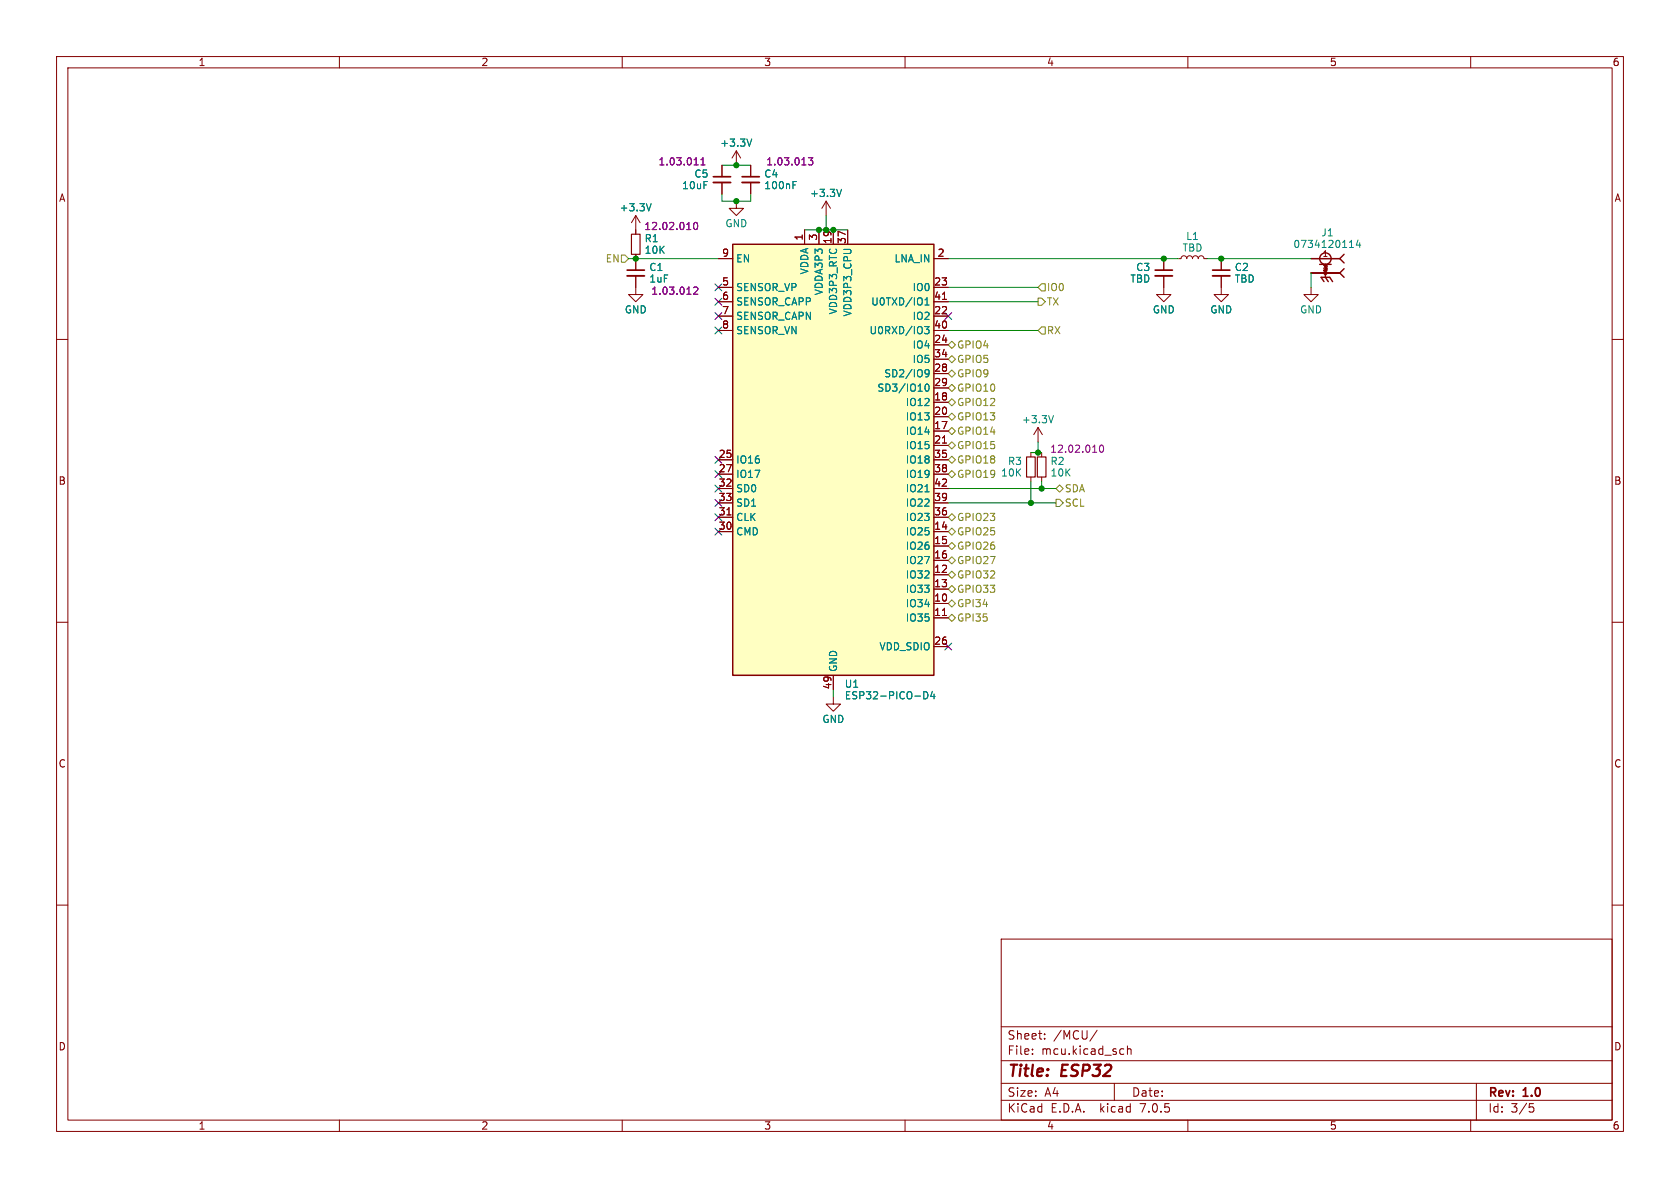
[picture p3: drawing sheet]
<svg xmlns="http://www.w3.org/2000/svg" width="297mm" height="210mm" viewBox="0 0 297 210" stroke-linecap="round" stroke-linejoin="round" font-family="sans-serif">
<g fill="none" stroke="#840000" stroke-width=".18">
<path d="M10 10h277v190h-277zM12 12h273v186h-273zM60 10v2M110 10v2M160 10v2M210 10v2M260 10v2M112.4 38.1v3.3M112.4 38.1l-.8 1.3M112.4 38.1l.8 1.3M127.6 29.2v2M127.6 32.3v2"/>
<path d="M130.2 35.6v1.2h1.2l-1.2 1.3-1.3-1.3h1.3M130.2 26.7l-.8 1.2M130.2 26.7v2.5M130.2 26.7l.7 1.2M132.7 29.2v2M132.7 32.3v2M146 35.6l-.7 1.2M146 35.6v2.5M146 35.6l.8 1.2M10 60h2M112.4 48.8v3.3h1.3l-1.3 1.2-1.3-1.2h1.3M112.4 45v2.8"/>
<path d="M127 45.7h2.5M127 55.9h2.5M127 50.8h2.5M127 58.4h2.5M127 53.3h2.5M142.2 40.6v2.6M144.8 40.6v2.6M147.3 40.6v2.6M149.9 40.6v2.6M165.1 45.7h2.5M165.1 55.9h2.5M165.1 50.8h2.5"/>
<path d="M165.1 58.4h2.5M165.1 53.3h2.5M166.6 52.9h.7M205.7 48.8v3.3h1.3l-1.3 1.2-1.2-1.2h1.2M205.7 45.7v2.1M208.3 45.7h.5l.1-.3 .4-.2 .4 .2 .1 .3 .2-.3 .3-.2 .4 .2 .1 .3 .2-.3 .3-.2 .4 .2 .1 .3 .2-.3 .4-.2 .3 .2 .2 .3h.5M215.9 48.8v3.3h1.3l-1.3 1.2-1.3-1.2h1.3M215.9 45.7v2.1M231.8 50.8v1.3h1.2l-1.2 1.2-1.3-1.2h1.3M231.8 45.7h5.1M231.8 48.3h5.1M285 60h2"/>
<path d="M165.1 76.2h2.5M165.1 71.1h2.5M165.1 73.7h2.5M165.1 78.7h2.5M165.1 61h2.5M165.1 66h2.5M165.1 68.6h2.5M165.1 63.5h2.5M166.6 78.3h.7M183.5 75.6l-.7 1.2M183.5 75.6v2.5M183.5 75.6l.8 1.2"/>
<path d="M127 94h2.5M127 81.3h2.5M127 83.8h2.5M127 91.4h2.5M127 86.4h2.5M127 88.9h2.5M128.5 91h.7M165.1 94h2.5M165.1 96.5h2.5M165.1 99.1h2.5M165.1 81.3h2.5M165.1 83.8h2.5"/>
<path d="M165.1 91.4h2.5M165.1 86.4h2.5M165.1 88.9h2.5M182.2 80v.8M182.2 84.3v.8M184.1 80v.8M184.1 84.3v.8M10 110h2M147.3 119.4v2.5M165.1 106.7h2.5M165.1 109.2h2.5M165.1 101.6h2.5"/>
<path d="M165.1 104.1h2.5M165.1 114.3h2.5M166.6 108.8h.7M285 110h2M147.3 123.2v1.3h1.3l-1.3 1.2-1.3-1.2h1.3M10 160h2M285 160h2M177 166h108v32h-108zM60 198v2M110 198v2M160 198v2M177 194.5h108"/>
<path d="M177 191.5h108M177 187.5h108M177 181.5h108M182.5 186.3v.1M182.5 185.5v.1M184.7 183.6v.1M184.7 182.8v.1M194 182.1l-1.3 2M197 191.5v3M198.2 185.4l.5 .1M198.7 186.3l-.5 .1M199.3 185.5l.2-.1 .4 .1 .1 .9"/>
<path d="M199.3 184.9v1.5M210 198v2M260 198v2M261 191.5v6.5M270.4 195.1h.7M270.5 195.7h.4l.3 .3-.2 .5-.5 .1"/>
</g>
<path d="M126.1 32.3h3.1M131.2 32.3h3M110.9 48.8h3M204.2 48.8h3.1M214.4 48.8h3" fill="none" stroke="#840000" stroke-width=".33"/>
<path d="M126.1 31.2h3.1M131.2 31.2h3M110.9 47.8h3M204.2 47.8h3.1M214.4 47.8h3" fill="none" stroke="#840000" stroke-width=".3"/>
<path d="M122.7 39.4l.2-.1a.68 .68 0 0 1 .5 .6 .68 .68 0 0 1-.5 .7l-.2-.1-.1-.4zM123.9 29.2h.7M123.9 28.2l.4-.3v1.3M142.9 27.9h.8l-.4 .5 .3 .1v.5l-.2 .2-.5-.2M122.6 50.9l.5-.2 .3 .4-.8 .9h.8M194.5 78.8l.2-.1a.68 .68 0 0 1 .4 .6 .68 .68 0 0 1-.4 .7l-.2-.2-.1-.3z" fill="none" stroke="#840084" stroke-width=".18"/>
<path d="M111.6 41.4h1.6v3.6h-1.6zM181.5 80.8h1.5v3.5h-1.5zM183.4 80.8h1.5v3.5h-1.5z" fill="none" stroke="#840000" stroke-width=".2"/>
<g fill="none" stroke="#008484" stroke-width=".18">
<path d="M115.1 36l-.4 1.3M132.9 24.6l-.4 1.2M140.2 32.1h.6M148.8 33.5l-.5 1.2M163.5 57.7h.7l-.4 .5 .4 .1v.6l-.2 .1-.5-.1M163.5 53.9h.7M163.5 53l.4-.4v1.3M238.6 43.8h.7M240.1 42.4l-.3 .9h.8M240.4 42.9v.9M163.6 65.5l.2-.2 .4 .2a.84 .84 0 0 1-.3 1.1h-.3M163.6 68l.2-.1a.68 .68 0 0 1 .5 .6 .68 .68 0 0 1-.5 .7l-.2-.2-.1-.3z"/>
<path d="M164.2 65.9l-.2 .2-.4-.1M186.2 73.5l-.4 1.2M163.5 86.9h.7M163.3 122.3a.64 .64 0 0 1 .7 .6 .64 .64 0 0 1-.7 .6zM164.8 122.2l-.3 .9h.8M165.1 122.7v.8"/>
</g>
<path d="M129.5 43.2h35.6v76.2h-35.6z" fill="#ffffc2" stroke="#ffffc2" stroke-width=".18"/>
<g fill="none" stroke="#840000" stroke-width=".25">
<path d="M129.5 43.2h35.6v76.2h-35.6zM231.8 48.3h5.1M231.8 45.7h5.1M234.1 49.8l-.5-.8h1.5l.5 .8M234.3 46.7h1M234.3 48.3v.7l.5 .8M236.9 48.3l.7 .7M236.9 45.7l.7 .8M237.6 47.5l-.7 .8M237.6 45l-.7 .7"/>
<circle cx="234.3" cy="45.7" r="1.02"/>
</g>
<g fill="none" stroke="#848400" stroke-width=".18">
<path d="M109.9 45.1h.6l.6 .6-.6 .7h-.6zM183.5 52.7h.6l.7 .6-.7 .7h-.6zM183.5 50.8l.6-.6h.7v1.2h-.7zM183.5 58.4l.6-.6h.7v1.3h-.7zM167.6 66l.7-.6 .6 .6-.6 .7zM167.6 68.6l.7-.7 .6 .7-.6 .6zM167.6 76.2l.7-.6 .6 .6-.6 .6zM167.6 78.7l.7-.6 .6 .6-.6 .7zM167.6 73.7l.7-.7 .6 .7-.6 .6zM167.6 71.1l.7-.6 .6 .6-.6 .7zM167.6 61l.7-.7 .6 .7-.6 .6zM168.3 62.9l.6 .6-.6 .6-.7-.6z"/>
<path d="M167.6 99.1l.7-.7 .6 .7-.6 .6zM167.6 91.4l.7-.6 .6 .6-.6 .7zM167.6 94l.7-.7 .6 .7-.6 .6zM167.6 81.3l.7-.7 .6 .7-.6 .6zM167.6 96.5l.7-.6 .6 .6-.6 .7zM167.6 83.8l.7-.6 .6 .6-.6 .7zM186.7 86.4l.6-.7 .7 .7-.7 .6zM186.7 88.3h.6l.7 .6-.7 .6h-.6zM167.6 104.1l.7-.6 .6 .6-.6 .7zM167.6 106.7l.7-.7 .6 .7-.6 .6zM168.3 108.6l.6 .6-.6 .7-.7-.7zM168.3 101l.6 .6-.6 .6-.7-.6z"/>
</g>
<g fill="none" stroke="#008400" stroke-width=".18">
<path d="M127.6 34.3v1.3h5.1v-1.3M127.6 29.2h5.1M146 38.1v2.5M111.1 45.7h15.9M142.2 40.6h7.7M167.6 45.7h40.7M167.6 53.3h15.9M167.6 50.8h15.9M167.6 58.4h15.9M213.4 45.7h18.4M231.8 48.3v2.5M183.5 78.1v1.9"/>
<path d="M167.6 86.4h19.1M167.6 88.9h19.1M182.2 85.1v3.8M182.2 80h1.9M184.1 85.1v1.3M147.3 121.9v1.3"/>
</g>
<g fill="none" stroke="#000084" stroke-width=".18">
<path d="M126.4 55.3l1.2 1.2M126.4 50.2l1.2 1.2M126.4 52.7l1.2 1.2M126.4 57.8l1.2 1.2M127.6 55.3l-1.2 1.2M127.6 50.2l-1.2 1.2M127.6 52.7l-1.2 1.2M127.6 57.8l-1.2 1.2M167 55.3l1.2 1.2M168.2 55.3l-1.2 1.2M126.4 90.8l1.2 1.2M126.4 80.7l1.2 1.2"/>
<path d="M126.4 93.4l1.2 1.2M126.4 88.3l1.2 1.2M126.4 85.8l1.2 1.2M126.4 83.2l1.2 1.2M127.6 90.8l-1.2 1.2M127.6 80.7l-1.2 1.2M127.6 93.4l-1.2 1.2M127.6 88.3l-1.2 1.2M127.6 85.8l-1.2 1.2M127.6 83.2l-1.2 1.2M167 113.7l1.2 1.2M168.2 113.7l-1.2 1.2"/>
</g>
<g fill="#008400" stroke="#008400" stroke-width=".18">
<circle cx="130.2" cy="29.2" r=".46"/>
<circle cx="147.3" cy="40.6" r=".46"/>
<circle cx="130.2" cy="35.6" r=".46"/>
<circle cx="112.4" cy="45.7" r=".46"/>
<circle cx="144.8" cy="40.6" r=".46"/>
<circle cx="146" cy="40.6" r=".46"/>
<circle cx="183.5" cy="80" r=".46"/>
<circle cx="182.2" cy="88.9" r=".46"/>
<circle cx="205.7" cy="45.7" r=".46"/>
<circle cx="215.9" cy="45.7" r=".46"/>
<circle cx="184.1" cy="86.4" r=".46"/>
</g>
<g font-size="2.8" fill="#840000">
<text x="178" y="190.8">Title:</text>
<text x="187.5" y="190.8">ESP32</text>
</g>
<g font-size="2.1" fill="#840000">
<text x="178" y="183.9">Sheet:</text>
<text x="186.2" y="183.9">/MCU/</text>
<text x="178" y="186.6">File:</text>
<text x="184" y="186.6">mcu.kicad_sch</text>
<text x="178" y="196.8">KiCad</text>
<text x="178" y="194">Size:</text>
<text x="184.6" y="194">A4</text>
<text x="185.7" y="196.8">E.D.A.</text>
<text x="194.4" y="196.8">kicad</text>
<text x="200" y="194">Date:</text>
<text x="201.5" y="196.8">7.0.5</text>
<text x="263" y="194.2">Rev:</text>
<text x="263" y="196.8">Id:</text>
<text x="267" y="196.8">3/5</text>
<text x="269.2" y="194.2">1.0</text>
</g>
<g font-size="1.8" fill="#840000">
<text x="35" y="11.8">1</text>
<text x="85" y="11.8">2</text>
<text x="135" y="11.8">3</text>
<text x="185" y="11.8">4</text>
<text x="235" y="11.8">5</text>
<text x="285" y="11.8">6</text>
<text x="10.4" y="35.8">A</text>
<text x="285.4" y="35.8">A</text>
<text x="127.6" y="45.5">9</text>
<text x="142" y="42.6" transform="rotate(-90 142 42.6)">1</text>
<text x="144.5" y="42.6" transform="rotate(-90 144.5 42.6)">3</text>
<text x="147.1" y="43.2" transform="rotate(-90 147.1 43.2)">19</text>
<text x="149.6" y="43.2" transform="rotate(-90 149.6 43.2)">37</text>
<text x="165.7" y="45.5">2</text>
<text x="127.6" y="50.5">5</text>
<text x="127.6" y="53.1">6</text>
<text x="165.1" y="50.5">23</text>
<text x="165.1" y="53.1">41</text>
<text x="127.6" y="55.6">7</text>
<text x="127.6" y="58.2">8</text>
<text x="165.1" y="55.6">22</text>
<text x="165.1" y="58.2">40</text>
<text x="165.1" y="60.7">24</text>
<text x="165.1" y="65.8">28</text>
<text x="165.1" y="63.2">34</text>
<text x="165.1" y="70.9">18</text>
<text x="165.1" y="68.3">29</text>
<text x="165.1" y="75.9">17</text>
<text x="165.1" y="73.4">20</text>
<text x="127" y="81">25</text>
<text x="127" y="83.6">27</text>
<text x="165.1" y="78.5">21</text>
<text x="165.1" y="81">35</text>
<text x="165.1" y="83.6">38</text>
<text x="10.3" y="85.8">B</text>
<text x="127" y="86.1">32</text>
<text x="127" y="88.6">33</text>
<text x="165.1" y="88.6">39</text>
<text x="165.1" y="86.1">42</text>
<text x="285.3" y="85.8">B</text>
<text x="127" y="93.7">30</text>
<text x="127" y="91.2">31</text>
<text x="165.1" y="93.7">14</text>
<text x="165.1" y="91.2">36</text>
<text x="165.1" y="101.3">12</text>
<text x="165.1" y="96.3">15</text>
<text x="165.1" y="98.8">16</text>
<text x="165.1" y="106.4">10</text>
<text x="165.1" y="103.9">13</text>
<text x="165.1" y="109">11</text>
<text x="165.1" y="114">26</text>
<text x="147.1" y="121.9" transform="rotate(-90 147.1 121.9)">49</text>
<text x="10.3" y="135.8">C</text>
<text x="285.3" y="135.8">C</text>
<text x="10.3" y="185.8">D</text>
<text x="285.3" y="185.8">D</text>
<text x="35" y="199.8">1</text>
<text x="85" y="199.8">2</text>
<text x="135" y="199.8">3</text>
<text x="185" y="199.8">4</text>
<text x="235" y="199.8">5</text>
<text x="285" y="199.8">6</text>
</g>
<g font-size="1.8" fill="#840084">
<text x="116.4" y="29.4">1.03.011</text>
<text x="135.4" y="29.4">1.03.013</text>
<text x="113.8" y="40.8">12.02.010</text>
<text x="114.7" y="50.1">1uF</text>
<text x="115.1" y="52.3">1.03.012</text>
<text x="185.6" y="80.2">12.02.010</text>
</g>
<g font-size="1.8" fill="#008484">
<text x="127.3" y="26.1">+3.3V</text>
<text x="120.5" y="33.6">10uF</text>
<text x="122.7" y="31.6">C5</text>
<text x="135" y="31.6">C4</text>
<text x="135" y="33.6">100nF</text>
<text x="143.1" y="35">+3.3V</text>
<text x="109.5" y="37.5">+3.3V</text>
<text x="128.2" y="40.3">GND</text>
<text x="233.5" y="41.9">J1</text>
<text x="113.9" y="43">R1</text>
<text x="113.9" y="45">10K</text>
<text x="130" y="46.5">EN</text>
<text x="158.1" y="46.5">LNA_IN</text>
<text x="209" y="44.6">TBD</text>
<text x="209.6" y="42.6">L1</text>
<text x="228.6" y="44">0734120114</text>
<text x="114.7" y="48.1">C1</text>
<text x="130" y="51.6">SENSOR_VP</text>
<text x="143.1" y="48.5" transform="rotate(-90 143.1 48.5)">VDDA</text>
<text x="145.6" y="52.2" transform="rotate(-90 145.6 52.2)">VDDA3P3</text>
<text x="161.3" y="51.6">IO0</text>
<text x="199.8" y="50.1">TBD</text>
<text x="200.8" y="48.1">C3</text>
<text x="218.2" y="48.1">C2</text>
<text x="218.2" y="50.1">TBD</text>
<text x="110.4" y="55.6">GND</text>
<text x="130" y="54.2">SENSOR_CAPP</text>
<text x="130" y="56.7">SENSOR_CAPN</text>
<text x="130" y="59.2">SENSOR_VN</text>
<text x="148.1" y="55.6" transform="rotate(-90 148.1 55.6)">VDD3P3_RTC</text>
<text x="150.7" y="56" transform="rotate(-90 150.7 56)">VDD3P3_CPU</text>
<text x="153.7" y="59.2">U0RXD/IO3</text>
<text x="154" y="54.2">U0TXD/IO1</text>
<text x="161.3" y="56.7">IO2</text>
<text x="203.7" y="55.6">GND</text>
<text x="213.9" y="55.6">GND</text>
<text x="229.8" y="55.6">GND</text>
<text x="161.3" y="61.8">IO4</text>
<text x="161.3" y="64.3">IO5</text>
<text x="155.1" y="69.4">SD3/IO10</text>
<text x="156.3" y="66.9">SD2/IO9</text>
<text x="160.1" y="71.9">IO12</text>
<text x="160.1" y="77">IO14</text>
<text x="160.1" y="74.5">IO13</text>
<text x="180.6" y="75">+3.3V</text>
<text x="130" y="82.1">IO16</text>
<text x="160.1" y="79.6">IO15</text>
<text x="160.1" y="82.1">IO18</text>
<text x="178.1" y="82.4">R3</text>
<text x="185.7" y="82.4">R2</text>
<text x="130" y="84.6">IO17</text>
<text x="130" y="87.2">SD0</text>
<text x="130" y="89.7">SD1</text>
<text x="160.1" y="84.6">IO19</text>
<text x="160.1" y="89.7">IO22</text>
<text x="160.1" y="87.2">IO21</text>
<text x="176.9" y="84.4">10K</text>
<text x="185.7" y="84.4">10K</text>
<text x="130" y="94.8">CMD</text>
<text x="130" y="92.3">CLK</text>
<text x="160.1" y="94.8">IO25</text>
<text x="160.1" y="92.3">IO23</text>
<text x="160.1" y="97.3">IO26</text>
<text x="160.1" y="99.9">IO27</text>
<text x="160.1" y="107.5">IO34</text>
<text x="160.1" y="102.4">IO32</text>
<text x="160.1" y="105">IO33</text>
<text x="160.1" y="110">IO35</text>
<text x="148.1" y="118.9" transform="rotate(-90 148.1 118.9)">GND</text>
<text x="155.5" y="115.1">VDD_SDIO</text>
<text x="149.3" y="123.8">ESP32-PICO-D4</text>
<text x="149.3" y="121.7">U1</text>
<text x="145.3" y="128">GND</text>
</g>
<g font-size="1.8" fill="#848400">
<text x="107.1" y="46.5">EN</text>
<text x="185" y="51.6">IO0</text>
<text x="185" y="54.2">TX</text>
<text x="185" y="59.2">RX</text>
<text x="169.1" y="64.3">GPIO5</text>
<text x="169.1" y="61.8">GPIO4</text>
<text x="169.1" y="66.9">GPIO9</text>
<text x="169.1" y="69.4">GPIO10</text>
<text x="169.1" y="71.9">GPIO12</text>
<text x="169.1" y="77">GPIO14</text>
<text x="169.1" y="74.5">GPIO13</text>
<text x="169.1" y="82.1">GPIO18</text>
<text x="169.1" y="79.6">GPIO15</text>
<text x="169.1" y="84.6">GPIO19</text>
<text x="188.2" y="87.2">SDA</text>
<text x="188.2" y="89.7">SCL</text>
<text x="169.1" y="92.3">GPIO23</text>
<text x="169.1" y="94.8">GPIO25</text>
<text x="169.1" y="99.9">GPIO27</text>
<text x="169.1" y="97.3">GPIO26</text>
<text x="169.1" y="105">GPIO33</text>
<text x="169.1" y="102.4">GPIO32</text>
<text x="169.1" y="107.5">GPI34</text>
<text x="169.1" y="110">GPI35</text>
</g>
<g font-size="1.4" fill="#840000">
<text x="233.7" y="45.5">1</text>
<text x="233.7" y="48">2</text>
<text x="233.7" y="48">3</text>
</g>
</svg>
